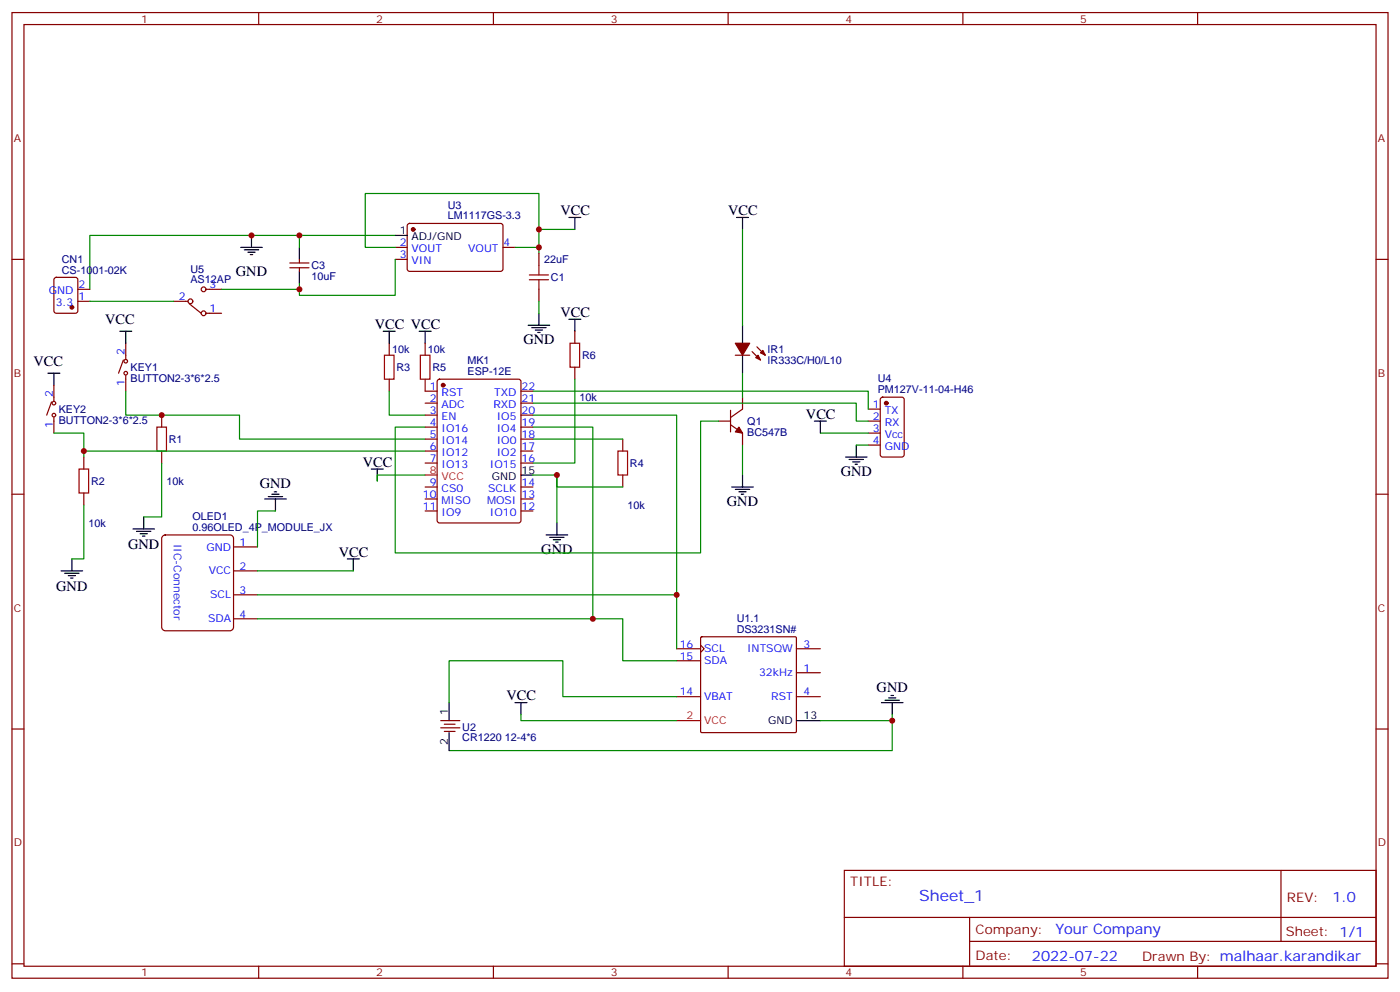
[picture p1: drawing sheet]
<svg xmlns="http://www.w3.org/2000/svg" width="412mm" height="292mm" viewBox="0 0 412 292" stroke-linecap="round" stroke-linejoin="round" font-family="sans-serif">
<g fill="none" stroke="#870000" stroke-width=".35">
<path d="M3.5 3.7h405.4v284.3h-405.4zM7.1 7.2h398.2v277.3h-398.2zM76.2 3.7v3.5M145.3 3.7v3.5M214.5 3.7v3.5M283.6 3.7v3.5M352.8 3.7v3.5M3.5 76.4h3.6M85.4 78.8h5.6M85.4 77.4h5.6M88.2 76.4v1M88.2 78.8v1.1"/>
<path d="M116.4 76.4h3.5M116.4 72.8h3.5M120.2 66l.4-.2h27.1l.5 .7-.1 13-.6 .4-27.1-.1-.5-.6v-12.7zM148.2 72.8h3.5M158.7 74.6v3.5M405.3 76.4h3.6M16.1 81.9l.5-.2h5.6l.7 .4v9.4l-.4 .7-5.9 .1-.7-.5v-9.4zM22.9 88.7h3.6M22.9 85.2h3.6M51.2 88.7h4.2M55.7 89.4l3.6 2.9M60.7 85.2h4.6"/>
<path d="M60.7 92.3h4.6M158.7 85.2v3.5M169.3 97.5v3.6M15.2 118.4l-1.4 3.8M15.9 113.4v4.6M36.3 106l-1.4 3.9M37 101.1v4.6M37 110.6v4.6M114.7 101.1v3.5M114.7 111.7v3.5M125.2 111.7v3.5h3.6M125.2 118.7h3.6"/>
<path d="M125.2 101.1v3.5M129 111.9l.5-.2h23.3l.6 .4 .1 41.2-.5 .6-23.5 .1-.7-.5v-41.1zM153.5 115.2h3.5M153.5 118.7h3.5M169.3 108.1v3.6M216.6 104.6h4.2M218.7 116.9v3.6l-3.5 2.4M221.5 103.5l2.5 2.5M223 102.1l2.4 2.5M259.5 117.2l.5-.3h5.6l.7 .5v16.5l-.4 .6-5.9 .1-.7-.5v-16.4zM15.9 122.9v4.6M24.7 134.6v3.5"/>
<path d="M47.6 122.2v3.6M47.6 132.8v3.5M125.2 122.2h3.6M125.2 125.8h3.6M125.2 129.3h3.6M125.2 132.8h3.6M125.2 136.3h3.6M153.5 122.2h3.5M153.5 125.8h3.5M153.5 129.3h3.5M153.5 132.8h3.5M153.5 136.3h3.5"/>
<path d="M183.4 129.3v3.5M183.4 139.9v3.5M211.7 124h3.5M215.2 120.8v6.4M215.2 125.1l3.5 2.4v3.6M255.8 124h3.5M255.8 120.5h3.5M255.8 127.5h3.5M255.8 131.1h3.5M3.5 145.5h3.6M24.7 145.2v3.5M47.9 157.9l.8-.4h19l.9 .4 .2 .7v26.1l-.5 .8-.6 .2h-19l-.9-.4-.2-.6v-26.1z"/>
<path d="M125.2 143.4h3.6M125.2 146.9h3.6M125.2 150.5h3.6M153.5 143.4h3.5M153.5 146.9h3.5M153.5 150.5h3.5M405.3 145.5h3.6M68.8 175.2h7M68.8 168.1h7M68.8 161h7M68.8 182.2h7M199.3 191h7.1"/>
<path d="M199.3 194.6h7.1M206.4 190l1 1-1 1.1M206.4 187.7l.3-.2h27.7l.2 .4-.1 27.6-.3 .2h-27.7l-.1-.3zM234.6 198.1h7.1M234.6 191h7.1M3.5 214.7h3.6M129.8 214.3h5.7M129.8 212.2h5.7M130.9 215.4h3.2M130.9 213.3h3.2M199.3 205.1h7.1M234.6 205.1h7.1"/>
<path d="M405.3 214.7h3.6M248.7 256.3h156.6v28.2h-156.6zM377.3 256.3v20.9M248.7 270.1h156.5M285.6 277.2h119.6M285.6 270.1v14.2M3.5 283.8h3.6M76.2 284.5v3.5M145.3 284.5v3.5M214.5 284.5v3.5M283.6 284.5v3.5M352.8 284.5v3.5"/>
<path d="M405.3 283.8h3.6"/>
<circle cx="56.1" cy="88.7" r=".71"/>
<circle cx="60" cy="85.2" r=".71"/>
<circle cx="60" cy="92.3" r=".71"/>
<circle cx="15.9" cy="118.7" r=".53"/>
<circle cx="37" cy="109.9" r=".53"/>
<circle cx="37" cy="106.4" r=".53"/>
<circle cx="15.9" cy="122.2" r=".53"/>
</g>
<path d="M125.2 139.9h3.6M199.3 212.2h7.1" fill="none" stroke="#f00" stroke-width=".35"/>
<g fill="none" stroke="#000" stroke-width=".35">
<path d="M70.9 72.8h6.4M72 73.6h4.2M73 74.3h2.1M73.7 75h.7M74.1 69.3v3.5M88.2 72.8v3.6M88.2 79.9v3.5M116.4 69.3h3.5M167.6 64h3.5M169.3 64v3.6M217 64h3.5M218.7 64v3.6"/>
<path d="M35.3 97.5h3.5M37 97.5v3.6M112.9 97.5h3.5M114.7 97.5v3.6M123.5 97.5h3.5M125.2 97.5v3.6M155.6 95.8h6.3M156.6 96.5h4.3M157.7 97.2h2.1M158.4 97.9h.7M158.7 92.3v3.5M167.6 94h3.5"/>
<path d="M169.3 94v3.5M218.7 95.8v5.3M14.1 109.9h3.5M15.9 109.9v3.5M218.7 104.6v5.3M109.4 138.1h3.5M111.1 138.1v3.5M153.5 139.9h3.5M218.7 139.9v3.5M239.9 124h3.5M241.7 124v3.5M249.1 134.6h6.3"/>
<path d="M250.1 135.3h4.3M251.2 136h2.1M251.9 136.7h.7M252.2 131.1v3.5M39.2 155.8h6.3M40.2 156.5h4.2M41.3 157.2h2.1M42 157.9h.7M42.3 152.2v3.6M78 146.9h6.3M79 146.2h4.3M80.1 145.5h2.1"/>
<path d="M80.8 144.8h.7M81.1 146.9v3.6M160.9 157.5h6.3M161.9 158.2h4.3M163 158.9h2.1M163.7 159.6h.7M164 154v3.5M215.5 143.4h6.4M216.6 144.1h4.2M217.7 144.8h2.1M218.4 145.5h.7M18 168.1h6.3"/>
<path d="M19 168.8h4.3M20.1 169.5h2.1M20.8 170.2h.7M21.2 164.6v3.5M102.3 164.6h3.5M104.1 164.6v3.5M132.3 206.9v5.3M132.3 215.7v5.3M151.7 206.9h3.5M153.5 206.9v3.5M234.6 212.2h7.1M259.6 206.9h6.4"/>
<path d="M260.7 206.2h4.2M261.8 205.5h2.1M262.5 204.8h.7M262.8 206.9v3.5"/>
</g>
<g fill="none" stroke="#008700" stroke-width=".35">
<path d="M88.2 69.3v3.5M116.4 69.3h-89.9v15.9M116.4 76.4v10.6h-28.2v-3.6M151.7 72.8h7M158.7 67.6v-10.6h-51.1v15.8h8.8M169.3 67.6h-10.6v7M218.7 67.6v28.2M26.5 88.7h24.7M65.3 85.2h22.9M158.7 88.7v3.6M37 115.2v7h33.6v7.1h54.6M114.7 115.2v7h10.5"/>
<path d="M157 115.2h98.8v5.3M157 118.7h95.2v5.3h3.6M169.3 111.7v24.6h-12.3M218.7 109.9v7M15.9 127.5h8.8v7.1M24.7 132.8h100.5M47.6 136.3v15.9h-5.3M125.2 139.9h-14.1v1.7M157 125.8h17.6v56.4M157 122.2h42.3v53M157 139.9h7v14.1M157 129.3h26.4"/>
<path d="M164 139.9v3.5h19.4M211.7 124h-5.3v38.8h-90v-37h8.8M218.7 131.1v8.8M241.7 127.5h14.1M252.2 131.1h3.6M24.7 148.7v15.9h-3.5M81.1 150.5h-5.3v10.5M75.8 175.2h123.5v15.8M75.8 168.1h28.3M75.8 182.2h107.6v12.4h15.9M153.5 210.4v1.8h45.8M199.3 205.1h-33.5v-10.5h-33.5v12.3"/>
<path d="M262.8 210.4v1.8h-21.1M262.8 212.2v8.8h-130.5"/>
</g>
<g fill="#870000" stroke="#870000" stroke-width=".35">
<path d="M217.7 125.8l1 1.7-2.1-.3z"/>
<path d="M216.6 101.1h4.2l-2.1 3.5z"/>
<path d="M222.6 105.3l.7-.7 .7 1.4z"/>
<path d="M224 103.9l.7-.7 .7 1.4z"/>
<circle cx="121.7" cy="67.6" r=".53"/>
<circle cx="21.2" cy="90.5" r=".53"/>
<circle cx="130.5" cy="113.4" r=".53"/>
<circle cx="261.1" cy="118.7" r=".53"/>
</g>
<path d="M158.7 78.1v2.9M155.9 82.4h5.7M155.9 81h5.7M158.7 82.4v2.8M113.2 104.6h2.9v7.1h-2.9zM123.8 104.6h2.8v7.1h-2.8zM167.9 101.1h2.8v7h-2.8zM23.3 138.1h2.8v7.1h-2.8zM46.2 125.8h2.8v7h-2.8zM182 132.8h2.9v7.1h-2.9z" fill="none" stroke="#a10000" stroke-width=".35"/>
<g fill="#c00">
<circle cx="262.8" cy="212.2" r=".88"/>
<circle cx="74.1" cy="69.3" r=".88"/>
<circle cx="174.6" cy="182.2" r=".88"/>
<circle cx="199.3" cy="175.2" r=".88"/>
<circle cx="88.2" cy="69.3" r=".88"/>
<circle cx="158.8" cy="72.8" r=".88"/>
<circle cx="47.6" cy="122.2" r=".88"/>
<circle cx="24.7" cy="132.8" r=".88"/>
<circle cx="164" cy="139.9" r=".88"/>
<circle cx="158.8" cy="67.6" r=".88"/>
<circle cx="88.2" cy="85.2" r=".88"/>
</g>
<text font-size="4.6" fill="#00f" x="270.8" y="265.3">Sheet_1</text>
<g font-size="4.2">
<text x="165.1" y="63.3">VCC</text>
<text x="214.5" y="63.3">VCC</text>
<text x="69.5" y="81.3">GND</text>
<text x="31" y="95.4">VCC</text>
<text x="165.1" y="93.3">VCC</text>
<text x="110.4" y="96.8">VCC VCC</text>
<text x="154.2" y="101.4">GND</text>
<text x="9.8" y="107.8">VCC</text>
<text x="237.4" y="123.3">VCC</text>
<text x="106.9" y="137.4">VCC</text>
<text x="76.6" y="143.8">GND</text>
<text x="247.6" y="140.2">GND</text>
<text x="214.1" y="149">GND</text>
<text x="37.7" y="161.7">GND</text>
<text x="99.8" y="163.9">VCC</text>
<text x="159.5" y="163.2">GND</text>
<text x="16.6" y="174.1">GND</text>
<text x="258.2" y="203.7">GND</text>
<text x="149.2" y="206.2">VCC</text>
</g>
<g font-size="4.2" fill="#00f">
<text x="392.5" y="265.6">1.0</text>
<text x="310.9" y="275.1">Your Company</text>
<text x="304" y="282.9">2022-07-22</text>
</g>
<g font-size="3.9" fill="#800">
<text x="250.5" y="260.9">TITLE:</text>
<text x="379.1" y="265.6">REV:</text>
<text x="287.4" y="275.1">Company:</text>
<text x="378.7" y="275.7">Sheet: 1/1</text>
<text x="287.4" y="282.8">Date:</text>
<text x="336.4" y="282.8">Drawn By: malhaar.karandikar</text>
</g>
<g font-size="3.2" fill="#800">
<text x="41.6" y="6.7">1</text>
<text x="110.8" y="6.7">2</text>
<text x="179.9" y="6.7">3</text>
<text x="249.1" y="6.7">4</text>
<text x="318.2" y="6.7">5</text>
<text x="4.1" y="41.8">A</text>
<text x="405.9" y="41.8">A</text>
<text x="4.1" y="110.9">B</text>
<text x="405.9" y="110.9">B</text>
<text x="4.1" y="180.1">C</text>
<text x="405.9" y="180.1">C</text>
<text x="4.1" y="249.2">D</text>
<text x="405.9" y="249.2">D</text>
<text x="41.6" y="287.5">1</text>
<text x="110.8" y="287.5">2</text>
<text x="179.9" y="287.5">3</text>
<text x="249.1" y="287.5">4</text>
<text x="318.2" y="287.5">5</text>
</g>
<g font-size="3.2" fill="#000080">
<text x="131.9" y="64.6">LM1117GS-3.3</text>
<text x="131.9" y="61.4">U3</text>
<text x="18.2" y="77.4">CN1</text>
<text x="160.3" y="77.5">22uF</text>
<text x="18.2" y="80.6">CS-1001-02K</text>
<text x="56.1" y="83.4">AS12AP</text>
<text x="56.1" y="80.3">U5</text>
<text x="91.7" y="82.5">10uF</text>
<text x="91.7" y="79.3">C3</text>
<text x="162.3" y="82.8">C1</text>
<text x="115.5" y="104">10k</text>
<text x="126.1" y="104">10k</text>
<text x="137.7" y="107.3">MK1</text>
<text x="171.4" y="105.7">R6</text>
<text x="226.1" y="107.2">IR333C/H0/L10</text>
<text x="226.1" y="104">IR1</text>
<text x="38.5" y="112.4">BUTTON2-3*6*2.5</text>
<text x="38.5" y="109.3">KEY1</text>
<text x="116.8" y="109.3">R3</text>
<text x="127.4" y="109.3">R5</text>
<text x="137.7" y="110.5">ESP-12E</text>
<text x="258.6" y="112.6">U4</text>
<text x="170.7" y="118.1">10k</text>
<text x="258.6" y="115.8">PM127V-11-04-H46</text>
<text x="17.3" y="124.8">BUTTON2-3*6*2.5</text>
<text x="17.3" y="121.6">KEY2</text>
<text x="220.1" y="125.2">Q1</text>
<text x="49.7" y="130.4">R1</text>
<text x="220.1" y="128.4">BC547B</text>
<text x="185.6" y="137.5">R4</text>
<text x="26.8" y="142.8">R2</text>
<text x="49" y="142.8">10k</text>
<text x="184.8" y="149.8">10k</text>
<text x="26.1" y="155.1">10k</text>
<text x="56.7" y="153.2">OLED1</text>
<text x="56.7" y="156.3">0.96OLED_4P_MODULE_JX</text>
<text x="217" y="183.2">U1.1</text>
<text x="217" y="186.3">DS3231SN#</text>
<text x="136.2" y="215.1">U2</text>
<text x="136.2" y="218.3">CR1220 12-4*6</text>
</g>
<g font-size="3.2">
<text x="117.8" y="69">1</text>
<text x="121.2" y="70.7">ADJ/GND</text>
<text x="144.9" y="141.3">GND</text>
<text x="153.6" y="139.5">15</text>
<text x="131.9" y="210.4" transform="rotate(-90 131.9 210.4)">1</text>
<text x="226.3" y="213.3">GND</text>
<text x="236.7" y="211.8">13</text>
<text x="131.9" y="219.5" transform="rotate(-90 131.9 219.5)">2</text>
</g>
<g font-size="3.2" fill="#00f">
<text x="117.8" y="72.5">2</text>
<text x="117.8" y="76">3</text>
<text x="121.2" y="74.3">VOUT</text>
<text x="121.2" y="77.8">VIN</text>
<text x="137.9" y="74.3">VOUT</text>
<text x="148.3" y="72.5">4</text>
<text x="14.3" y="86.6">GND</text>
<text x="23.1" y="88.4">1</text>
<text x="23.1" y="84.8">2</text>
<text x="52.7" y="88.4">2</text>
<text x="61.7" y="84.8">3</text>
<text x="16.4" y="90.1">3.3</text>
<text x="61.7" y="91.9">1</text>
<text x="36.7" y="104.6" transform="rotate(-90 36.7 104.6)">2</text>
<text x="36.7" y="113.7" transform="rotate(-90 36.7 113.7)">1</text>
<text x="15.5" y="116.9" transform="rotate(-90 15.5 116.9)">2</text>
<text x="126.6" y="114.8">1</text>
<text x="126.6" y="118.4">2</text>
<text x="130.1" y="116.6">RST</text>
<text x="145.6" y="116.6">TXD</text>
<text x="153.6" y="118.4">21</text>
<text x="153.6" y="114.8">22</text>
<text x="126.6" y="121.9">3</text>
<text x="126.6" y="125.4">4</text>
<text x="130.1" y="120.1">ADC</text>
<text x="130.1" y="123.6">EN</text>
<text x="145.3" y="120.1">RXD</text>
<text x="146.3" y="123.6">IO5</text>
<text x="153.6" y="125.4">19</text>
<text x="153.6" y="121.9">20</text>
<text x="257.1" y="120.1">1</text>
<text x="257.1" y="123.6">2</text>
<text x="260.6" y="121.9">TX</text>
<text x="260.6" y="125.4">RX</text>
<text x="15.5" y="126" transform="rotate(-90 15.5 126)">1</text>
<text x="126.6" y="128.9">5</text>
<text x="130.1" y="127.2">IO16</text>
<text x="130.1" y="130.7">IO14</text>
<text x="146.3" y="130.7">IO0</text>
<text x="146.3" y="127.2">IO4</text>
<text x="153.6" y="128.9">18</text>
<text x="257.1" y="127.2">3</text>
<text x="257.1" y="130.7">4</text>
<text x="260.6" y="128.9">Vcc</text>
<text x="126.6" y="132.5">6</text>
<text x="126.6" y="136">7</text>
<text x="130.1" y="134.2">IO12</text>
<text x="130.1" y="137.8">IO13</text>
<text x="144.3" y="137.8">IO15</text>
<text x="146.3" y="134.2">IO2</text>
<text x="153.6" y="136">16</text>
<text x="153.6" y="132.5">17</text>
<text x="260.6" y="132.5">GND</text>
<text x="126.6" y="143.1">9</text>
<text x="153.6" y="143.1">14</text>
<text x="124.6" y="146.6">10</text>
<text x="130.1" y="144.8">CS0</text>
<text x="130.1" y="148.3">MISO</text>
<text x="143.5" y="148.3">MOSI</text>
<text x="143.8" y="144.8">SCLK</text>
<text x="153.6" y="146.6">13</text>
<text x="124.6" y="150.1">11</text>
<text x="130.1" y="151.9">IO9</text>
<text x="144.3" y="151.9">IO10</text>
<text x="153.6" y="150.1">12</text>
<text x="51.2" y="160.1" transform="rotate(90 51.2 160.1)">IIC-Connector</text>
<text x="70.6" y="160.7">1</text>
<text x="60.8" y="162.1">GND</text>
<text x="70.6" y="167.7">2</text>
<text x="61.5" y="169.2">VCC</text>
<text x="61.9" y="176.2">SCL</text>
<text x="70.6" y="174.8">3</text>
<text x="61.3" y="183.3">SDA</text>
<text x="70.6" y="181.9">4</text>
<text x="200.2" y="190.7">16</text>
<text x="236.7" y="190.7">3</text>
<text x="200.2" y="194.2">15</text>
<text x="207.4" y="195.6">SDA</text>
<text x="207.4" y="192.1">SCL</text>
<text x="220.1" y="192.1">INTSQW</text>
<text x="236.7" y="197.7">1</text>
<text x="223.6" y="199.1">32kHz</text>
<text x="200.2" y="204.8">14</text>
<text x="207.4" y="206.2">VBAT</text>
<text x="227.2" y="206.2">RST</text>
<text x="236.7" y="204.8">4</text>
</g>
<g font-size="3.2" fill="#f00">
<text x="126.6" y="139.5">8</text>
<text x="130.1" y="141.3">VCC</text>
<text x="202.2" y="211.8">2</text>
<text x="207.4" y="213.3">VCC</text>
</g>
</svg>
